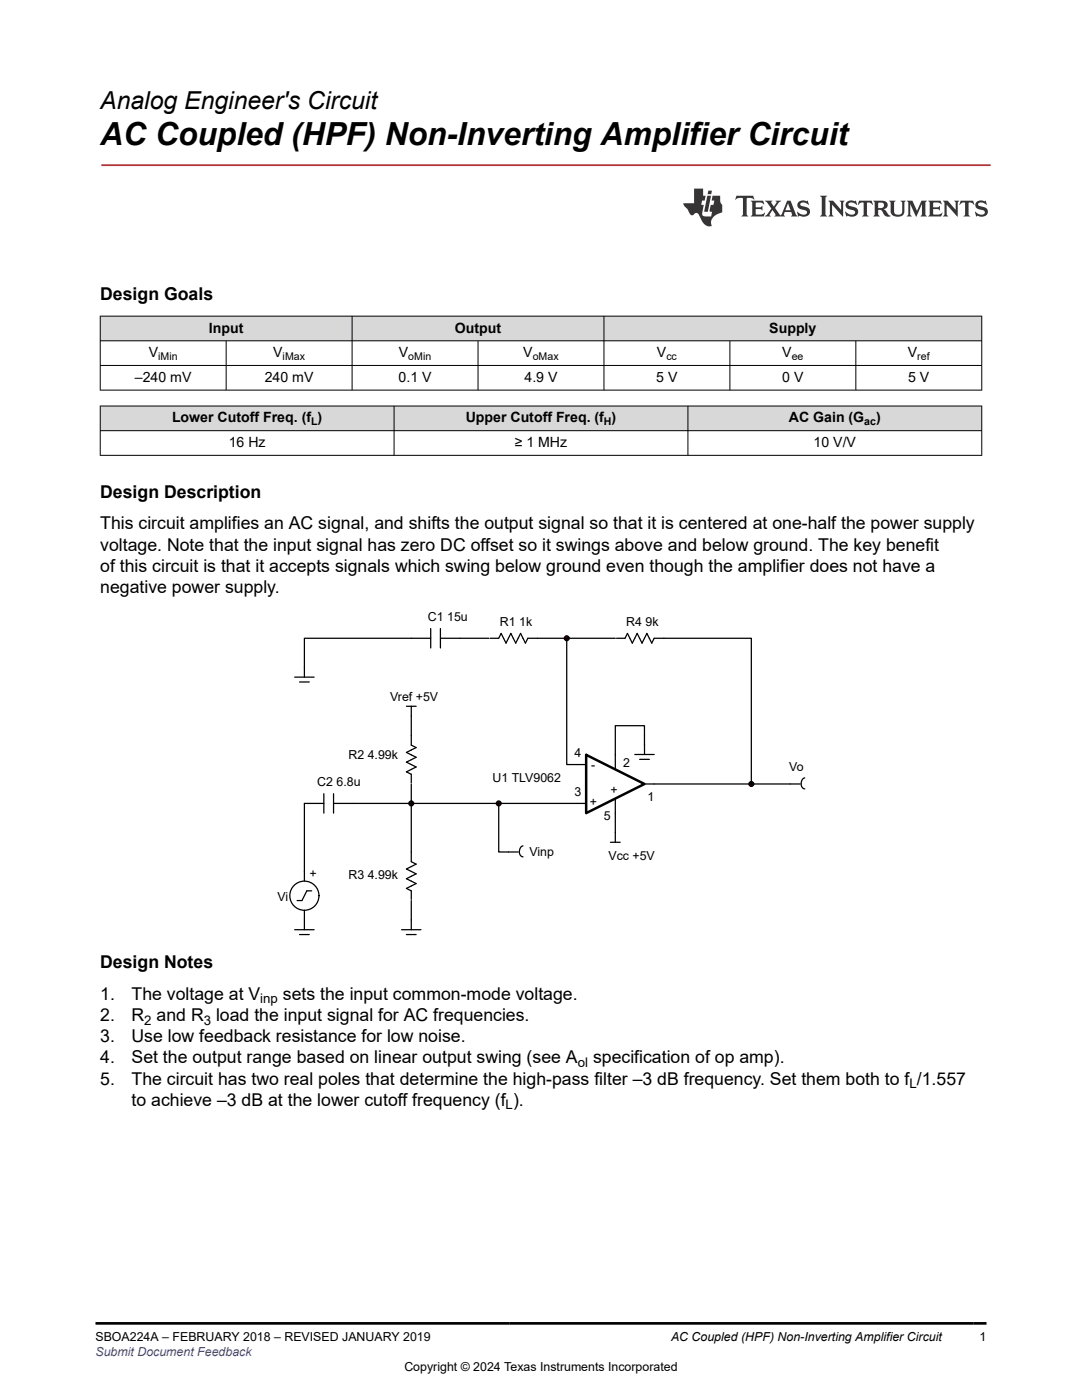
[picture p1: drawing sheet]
<svg xmlns="http://www.w3.org/2000/svg" width="216mm" height="279mm" viewBox="0 0 216 279" stroke-linecap="round" stroke-linejoin="round" font-family="sans-serif">
<g fill="#373435">
<path d="M159.3 40.3a.88 .88 0 0 0-.1 1 .88 .88 0 0 0 .8 .5l.8 .2a.43 .43 0 0 1 .2 .5 .43 .43 0 0 1-.4 .3 2.14 2.14 0 0 1-1.6-.5l.3 .9 .2-.1a1.78 1.78 0 0 0 2.1-.5 .96 .96 0 0 0-.9-1.3l-.8-.2-.2-.3a.97 .97 0 0 1 1.6 .1l-.1-.8-.2 .1-.5-.2a1.38 1.38 0 0 0-1.2 .3zM157.2 40.6l.5 1.4h-1zM152.6 40.1l1.3 1.5-.7 1.1-.6 .5h1.2l-.3-.3 .6-1 .7 1-.3 .3h2.2l-.3-.3 .2-.6h1.3l.2 .6-.3 .3h1.3l-.3-.5-1.1-2.6h-.6l-1.3 2.9-1.1-1.5 .6-1 .6-.4h-1.2l.3 .2-.6 .9-.5-.9 .2-.2zM149.8 40.1l.3 .5v2.1l-.3 .5h2.6l.2-.8-.6 .4h-1.2v-1.1l1 .1 .3 .2v-.9l-.3 .2-1 .1v-.9l.7-.1a1.02 1.02 0 0 1 .9 .4l-.1-.7zM147 39.1l-.2 .8a1.36 1.36 0 0 1 1.4-.3v3.1l-.3 .5h1.4l-.3-.5v-3l.3-.2a1.15 1.15 0 0 1 1.2 .4l-.2-.8z"/>
<path d="M194.8 40.3a.88 .88 0 0 0-.1 1 .88 .88 0 0 0 .8 .5l.8 .2a.43 .43 0 0 1 .2 .5 .43 .43 0 0 1-.4 .3 2.08 2.08 0 0 1-1.6-.5l.3 .9 .2-.1a1.76 1.76 0 0 0 2.1-.5 .95 .95 0 0 0-.9-1.3l-.9-.2-.1-.3a1 1 0 0 1 1.6 .1l-.1-.8-.3 .1-.3-.2a1.38 1.38 0 0 0-1.3 .3zM191.7 40.1l-.2 .8a.83 .83 0 0 1 1-.5l.1 2.3-.1 .2-.3 .3h1.4l-.3-.3v-.2v-2.1l.2-.2a.86 .86 0 0 1 .9 .5l-.2-.8zM188.2 40.1l.3 .5v2.1l-.3 .5h1l-.3-.5v-1.9l2.2 2.4v-2.6l.3-.5h-1l.3 .2v1.6l-1.6-1.8zM185.2 40.1l.3 .5v2.1l-.3 .5h2.6l.2-.8-.6 .4h-1.2v-1.1l1 .1 .3 .2v-.9l-.3 .2-1 .1v-.9l.6-.1a1.04 1.04 0 0 1 1.1 .4l-.2-.7zM180.9 40.1l.3 .5v2.1l-.3 .5h1l-.3-.5v-2l1.2 2.6 1.2-2.6v2l-.3 .5h1.3l-.4-.5v-2.1l.4-.5h-1.1l-.9 2-.9-2zM177.4 40.1l.3 .2a3.7 3.7 0 0 0 .3 2.6 1.68 1.68 0 0 0 2.4-.3l.1-2 .2-.5h-1l.3 .5v1.5a.82 .82 0 0 1-.8 .7 .82 .82 0 0 1-.8-.7v-1.8l.3-.2zM175.3 40.5l.1-.1a.63 .63 0 0 1 .8 .1 .63 .63 0 0 1 .1 .7l-.3 .3h-.8zM174.2 40.1l.3 .5v2.1l-.3 .5h1.4l-.3-.3-.1-1a.78 .78 0 0 1 1 .7 .89 .89 0 0 0 1.5 .4l-.5-.2-.5-.8-.4-.2a.84 .84 0 0 0 .8-.9 .84 .84 0 0 0-.8-.8zM171.4 40.1l-.2 .8h.1a.83 .83 0 0 1 1-.5v2.3v.2l-.3 .3h1.3l-.3-.3v-.2v-2.1l.2-.2a.87 .87 0 0 1 .9 .5l-.2-.8zM168.9 40.3a.88 .88 0 0 0-.1 1 .88 .88 0 0 0 .8 .5l.8 .2a.43 .43 0 0 1 .2 .5 .43 .43 0 0 1-.4 .3 1.52 1.52 0 0 1-1.5-.6l-.1 .1 .3 .9 .2-.1a1.79 1.79 0 0 0 2.1-.5 .95 .95 0 0 0-.9-1.3l-.8-.2-.2-.3a.97 .97 0 0 1 1.6 .1h.1l-.2-.8-.2 .1-.4-.2a1.34 1.34 0 0 0-1.3 .3zM165.3 40.1l.3 .5v2.1l-.3 .5h1l-.3-.5v-1.9l2.2 2.4v-2.6l.3-.5h-1l.3 .2v1.6l-1.6-1.8zM163.6 39.1l.4 .5v3.1l-.4 .5h1.4l-.3-.5v-3.1l.3-.5z"/>
<path d="M141.3 38l-.1 .8h.7l.2-.8zM141.1 39.1l-.6 3.2h.7l.7-3.2zM138.5 37.6v3h-2.2l.1 .3 .9 1.1a1.01 1.01 0 0 0 1 .9 .62 .62 0 0 1 .6-.4 .62 .62 0 0 1 .6 .4l.2 .3a2.2 2.2 0 0 0 2.1 2l.2-.1a1.96 1.96 0 0 1 1.5-2.5l.6-.2-.1-1.6a1.73 1.73 0 0 1-.3-1.7h-1.5l-.2 .9h.5l-.1 .9h-.6l-.2 .9v.4l.5 .1-.2 .9h-.7a.76 .76 0 0 1-1.1-.7l.3-1.6h-.5l.2-.9h.5l.2-.9h-.5v-1.5z"/>
</g>
<path d="M20.4 33h177.1" fill="none" stroke="#ed3237" stroke-width=".35"/>
<g fill="#d8d8d8">
<path d="M20 63.1h175.9v4.9h-175.9z" fill-rule="evenodd"/>
<path d="M20.1 63.2h50.1v4.8h-50.1z" fill-rule="evenodd"/>
<path d="M70.3 63.2h50.2v4.8h-50.2z" fill-rule="evenodd"/>
<path d="M120.6 63.2h75.2v4.8h-75.2z" fill-rule="evenodd"/>
</g>
<path d="M19.9 63.1h176.1M19.9 68h176.1M19.9 72.9h176.1M19.9 77.9h176.1M20 63v14.9M45.1 68v9.9M70.3 63v14.9M95.4 68v9.9M120.5 63v14.9M145.6 68v9.9M170.8 68v9.9M195.9 63v14.9" fill="none" stroke="#000" stroke-width=".2"/>
<g fill="#d8d8d8">
<path d="M20 81h175.9v5h-175.9z" fill-rule="evenodd"/>
<path d="M20.1 81.1h58.5v4.8h-58.5z" fill-rule="evenodd"/>
<path d="M78.7 81.1h58.5v4.8h-58.5z" fill-rule="evenodd"/>
<path d="M137.3 81.1h58.5v4.8h-58.5z" fill-rule="evenodd"/>
</g>
<path d="M19.9 81h176.1M19.9 86h176.1M19.9 90.9h176.1M20 81v9.9M78.6 81v9.9M137.3 81v9.9M195.9 81v9.9" fill="none" stroke="#000" stroke-width=".2"/>
<circle cx="82.1" cy="160.3" r=".48" fill="#3c0000"/>
<circle cx="82.1" cy="160.3" r=".48" fill="none" stroke="#000" stroke-width=".25"/>
<circle cx="99.5" cy="160.3" r=".48" fill="#3c0000"/>
<circle cx="99.5" cy="160.3" r=".48" fill="none" stroke="#000" stroke-width=".25"/>
<circle cx="113.1" cy="127.4" r=".48" fill="#3c0000"/>
<circle cx="113.1" cy="127.4" r=".48" fill="none" stroke="#000" stroke-width=".25"/>
<circle cx="149.9" cy="156.5" r=".48" fill="#3c0000"/>
<g fill="none" stroke="#000" stroke-width=".25">
<path d="M58.8 135.1h3.9M59.8 136.1h1.9M82.1 127.4h-21.4v7.7M82.1 127.4h3.8M85.9 125.4v3.9M87.9 127.4h9.7M87.9 125.4v3.9M97.8 127.4h1.7l.5-1 1 2 .9-2 1 2 1-2 .9 2 .5-1h17.5M113.1 127.4v25.2h3.9M123 127.4h1.7l.5-1 1 2 .9-2 1 2 1-2 .9 2 .5-1h19.4v29.1M64.6 158.4v3.9M66.6 158.4v3.9"/>
<path d="M81.1 141h1.9M82.1 141v7.7l.9 .5-1.9 1 1.9 .9-1.9 1 1.9 1M82.1 156.5v15.5l.9 .5-1.9 .9 1.9 1-1.9 1 1.9 .9-1.9 1 1 .5v1.7M83 153.1l-1.9 .9 1 .5v1.7M122.8 159.4v8.7M126.7 150.6h3.8M127.6 151.5h2M128.6 156.5h31M128.6 150.6v-5.8h-5.8v8.8M160.6 155.3a1.18 1.18 0 0 0-.8 1 1.18 1.18 0 0 0 .8 1.1M62.2 177.8h-1l-.9 1.9h-1M64.6 160.3h-3.9v15.5"/>
<path d="M66.6 160.3h50.4M82.1 179.7v5.8M99.5 160.3v9.7h3.9M104.4 168.8a1.18 1.18 0 0 0-.8 1.1 1.18 1.18 0 0 0 .8 1.1M121.8 168.1h1.9M58.8 185.5h3.9M59.8 186.5h1.9M60.7 181.7v3.8M80.1 185.5h3.9M81.1 186.5h1.9"/>
<circle cx="149.9" cy="156.5" r=".48"/>
<circle cx="60.7" cy="178.8" r="2.91"/>
</g>
<path d="M117 150.6l11.6 5.9-11.6 5.8z" fill="none" stroke="#000" stroke-width=".5"/>
<path d="M27.7 3.7l-.2 .6 .5-.3h.6v.2v2.2l-.2 .3h1l-.2-.3v-2.2v-.2h.5l.5 .3-.1-.6zM29.8 4.4l.2 .4v1.6l-.2 .3h1.9l.1-.5a1.08 1.08 0 0 1-1.3 .1v-.6h.6l.4 .1v-.6l-.4 .2h-.6v-.6l.2-.1a1 1 0 0 1 1 .3l-.1-.6zM31.8 4.4l1 1.2-1 1.1h.9l-.2-.2 .4-.7 .5 .7-.2 .2h1.6l-.2-.2 .1-.4h1l.1 .4-.1 .2h.9l-.2-.3-.8-2h-.5l-1 2.2-.8-1.1 .9-1.1h-.8l.2 .2-.5 .7-.3-.7 .1-.2zM35.2 4.8l.4 1h-.8zM36.8 4.6a.65 .65 0 0 0-.2 .7 .65 .65 0 0 0 .6 .4l.7 .2 .1 .2a.79 .79 0 0 1-.7 .4 .79 .79 0 0 1-.7-.5l.1 .7 .2-.1a.93 .93 0 0 0 1.1 .1 .93 .93 0 0 0 .4-.9 1.46 1.46 0 0 0-1.2-.6l-.1-.4a1.09 1.09 0 0 1 1.2 .2l-.2-.6-.1 .1-.6-.1zM28.4 7.2l.2 .4v2.3l-.2 .4h1l-.2-.4v-2.3l.2-.4zM29.6 7.9l.2 .4v1.6l-.2 .4h.8l-.3-.4v-1.4l1.7 1.8v-2l.2-.4h-.8l.2 .3 .1 1.1-1.2-1.4zM32.3 8.1a.65 .65 0 0 0-.2 .7 .65 .65 0 0 0 .7 .4l.6 .2 .1 .3a.79 .79 0 0 1-.7 .3 .79 .79 0 0 1-.7-.5l.1 .8 .2-.1a.93 .93 0 0 0 1.1 0 .93 .93 0 0 0 .4-.9 1.46 1.46 0 0 0-1.2-.6l-.1-.4a1.09 1.09 0 0 1 1.2 .2l-.2-.6-.1 .1-.6-.1zM34.1 7.9l-.1 .7a.63 .63 0 0 1 .7-.4l.1 1.7-.3 .4h1l-.2-.4v-1.7a.66 .66 0 0 1 .8 .4l-.1-.7zM36.2 7.9l.2 .4v1.6l-.2 .4h.9l-.2-.2v-.8l.5 .1 .1 .1a.79 .79 0 0 0 1.2 .7l-1-1a.61 .61 0 0 0 .6-.6 .61 .61 0 0 0-.5-.6zM36.9 8.3l.2-.1a.47 .47 0 0 1 .5 .1 .47 .47 0 0 1 .1 .5l-.2 .2h-.6zM38.5 7.9l.2 .3a2.27 2.27 0 0 0 .4 1.9 1.04 1.04 0 0 0 1.7-.6v-1.3l.2-.3h-.8l.2 .4v1.2a.6 .6 0 0 1-.6 .5 .6 .6 0 0 1-.6-.5v-1.2l.3-.4zM41.1 7.9l.2 .4v1.6l-.2 .4h.7l-.2-.4v-1.5l.9 1.9 .8-1.9v1.5l-.2 .4h1l-.3-.4v-1.6l.3-.4h-.8l-.7 1.6-.7-1.6zM44.3 7.9l.2 .4v1.6l-.2 .4h1.9l.1-.6a1.09 1.09 0 0 1-1.3 .1v-.6h.6l.4 .2v-.7l-.4 .2h-.6v-.5l.2-.2a1.01 1.01 0 0 1 1 .3l-.1-.6zM46.4 7.9l.3 .4v1.6l-.3 .4h.8l-.2-.4v-1.4l1.6 1.8v-2l.2-.4h-.7l.2 .3v1.1l-1.2-1.4zM49 7.9l-.1 .7a.63 .63 0 0 1 .8-.4v1.7l-.3 .4h1l-.2-.4v-1.7a.66 .66 0 0 1 .8 .4l-.1-.7zM51.4 8.1a.65 .65 0 0 0-.2 .7 .65 .65 0 0 0 .6 .4l.6 .2 .2 .3a.79 .79 0 0 1-.8 .3 .79 .79 0 0 1-.6-.5l.1 .8 .2-.1a.93 .93 0 0 0 1 0 .93 .93 0 0 0 .5-.9 1.46 1.46 0 0 0-1.3-.6l-.1-.4a1.09 1.09 0 0 1 1.3 .2l-.2-.6-.2 .1-.5-.1z" fill="#231f20"/>
<path d="M21.1 2.3v2.8h-2.1l.1 .4 .9 .9a.95 .95 0 0 0 .9 .9 .59 .59 0 0 1 .6-.3 .59 .59 0 0 1 .5 .3l.4 .8a1.59 1.59 0 0 0 2.1 1.3 1.61 1.61 0 0 1 1-2.2l1-.4-.1-1.4a1.59 1.59 0 0 1-.4-1.7h-1.4l-.2 .9h.5l-.1 .8h-.5l-.2 1v.3h.4l-.2 .9h-.6a.73 .73 0 0 1-1.1-.6l.3-1.6h-.5l.2-.8h.5l.2-.9h-.5v-1.4zM23.6 3.7l-.6 3h.7l.6-3zM23.8 2.7l-.1 .7h.7l.1-.7z" fill="#ed1c24"/>
<path d="M19 15h177.8M19 264.1h177.8" fill="none" stroke="#000" stroke-width=".53"/>
<path d="M0 0h215.9v15.9h-215.9z" fill-rule="evenodd" fill="#fff"/>
<text font-size="6.3" x="20" y="29">AC Coupled (HPF) Non-Inverting Amplifier Circuit</text>
<text font-size="4.9" x="20" y="21.8">Analog Engineer's Circuit</text>
<g font-size="3.5">
<text x="20" y="59.9">Design Goals</text>
<text x="20" y="99.3">Design Description</text>
<text x="20" y="105.6">This circuit amplifies an AC signal, and shifts the output signal so that it is centered at one-half the power supply</text>
<text x="20" y="109.9">voltage. Note that the input signal has zero DC offset so it swings above and below ground. The key benefit</text>
<text x="20" y="114.1">of this circuit is that it accepts signals which swing below ground even though the amplifier does not have a</text>
<text x="20" y="118.3">negative power supply.</text>
<text x="20" y="193.2">Design Notes</text>
<text x="20" y="203.8">2.</text>
<text x="20" y="199.5">1.</text>
<text x="26.2" y="203.8">R and R load the input signal for AC frequencies.</text>
<text x="26.3" y="199.5">The voltage at V</text>
<text x="56.5" y="199.5">sets the input common-mode voltage.</text>
<text x="20" y="208">3.</text>
<text x="26.2" y="208">Use low feedback resistance for low noise.</text>
<text x="20" y="212.2">4.</text>
<text x="26.2" y="212.2">Set the output range based on linear output swing (see A</text>
<text x="118.3" y="212.2">specification of op amp).</text>
<text x="20" y="216.5">5.</text>
<text x="26.2" y="220.7">to achieve –3 dB at the lower cutoff frequency (f ).</text>
<text x="26.3" y="216.5">The circuit has two real poles that determine the high-pass filter –3 dB frequency. Set them both to f /1.557</text>
</g>
<g font-size="2.8">
<text x="29.7" y="71.3">V</text>
<text x="41.7" y="66.4">Input</text>
<text x="54.5" y="71.3">V</text>
<text x="79.6" y="71.3">V</text>
<text x="90.8" y="66.4">Output</text>
<text x="104.4" y="71.3">V</text>
<text x="131.1" y="71.3">V</text>
<text x="153.5" y="66.4">Supply</text>
<text x="156.1" y="71.3">V</text>
<text x="181.2" y="71.3">V</text>
<text x="26.9" y="76.2">–240 mV</text>
<text x="52.8" y="76.2">240 mV</text>
<text x="79.5" y="76.2">0.1 V</text>
<text x="104.7" y="76.2">4.9 V</text>
<text x="131" y="76.2">5 V</text>
<text x="156.1" y="76.2">0 V</text>
<text x="181.2" y="76.2">5 V</text>
<text x="34.3" y="84.3">Lower Cutoff Freq. (f )</text>
<text x="45.6" y="89.2">16 Hz</text>
<text x="92.9" y="84.3">Upper Cutoff Freq. (f )</text>
<text x="102.7" y="89.2">≥ 1 MHz</text>
<text x="157.4" y="84.3">AC Gain (G</text>
<text x="162.3" y="89.2">10 V/V</text>
<text x="174.8" y="84.3">)</text>
</g>
<g font-size="2.6">
<text x="51.9" y="200.2">inp</text>
<text x="28.8" y="204.5">2</text>
<text x="40.7" y="204.5">3</text>
<text x="115.3" y="212.9">ol</text>
<text x="100.9" y="221.4">L</text>
<text x="181.5" y="217.2">L</text>
</g>
<g font-size="2.5">
<text x="85.4" y="123.9">C1 15u</text>
<text x="99.8" y="124.9">R1 1k</text>
<text x="125" y="124.9">R4 9k</text>
<text x="77.8" y="139.9">Vref +5V</text>
<text x="69.5" y="151.5">R2 4.99k</text>
<text x="114.6" y="151">4</text>
<text x="118" y="153.4">-</text>
<text x="124.3" y="153">2</text>
<text x="157.5" y="154">Vo</text>
<text x="63.3" y="156.9">C2 6.8u</text>
<text x="98.3" y="156.1">U1 TLV9062</text>
<text x="114.6" y="158.8">3</text>
<text x="117.7" y="160.9">+</text>
<text x="121.9" y="158.6">+</text>
<text x="129.2" y="159.8">1</text>
<text x="120.5" y="163.6">5</text>
<text x="105.6" y="170.8">Vinp</text>
<text x="121.4" y="171.6">Vcc +5V</text>
<text x="55.4" y="179.9">Vi</text>
<text x="63.3" y="175" transform="rotate(-90 63.3 175)">+</text>
<text x="69.5" y="175.3">R3 4.99k</text>
<text x="19" y="267.6">SBOA224A – FEBRUARY 2018 – REVISED JANUARY 2019</text>
<text x="133.9" y="267.6">AC Coupled (HPF) Non-Inverting Amplifier Circuit</text>
<text x="195.5" y="267.6">1</text>
<text x="80.7" y="273.5">Copyright © 2024 Texas Instruments Incorporated</text>
</g>
<text font-size="2.5" fill="#00f" x="19" y="270.6">Submit Document Feedback</text>
<g font-size="2.1">
<text x="31.6" y="71.9">iMin</text>
<text x="56.4" y="71.9">iMax</text>
<text x="81.5" y="71.9">oMin</text>
<text x="106.3" y="71.9">oMax</text>
<text x="133" y="71.9">cc</text>
<text x="158" y="71.9">ee</text>
<text x="183" y="71.9">ref</text>
<text x="62.1" y="84.9">L</text>
<text x="120.5" y="84.9">H</text>
<text x="172.5" y="84.9">ac</text>
</g>
</svg>
